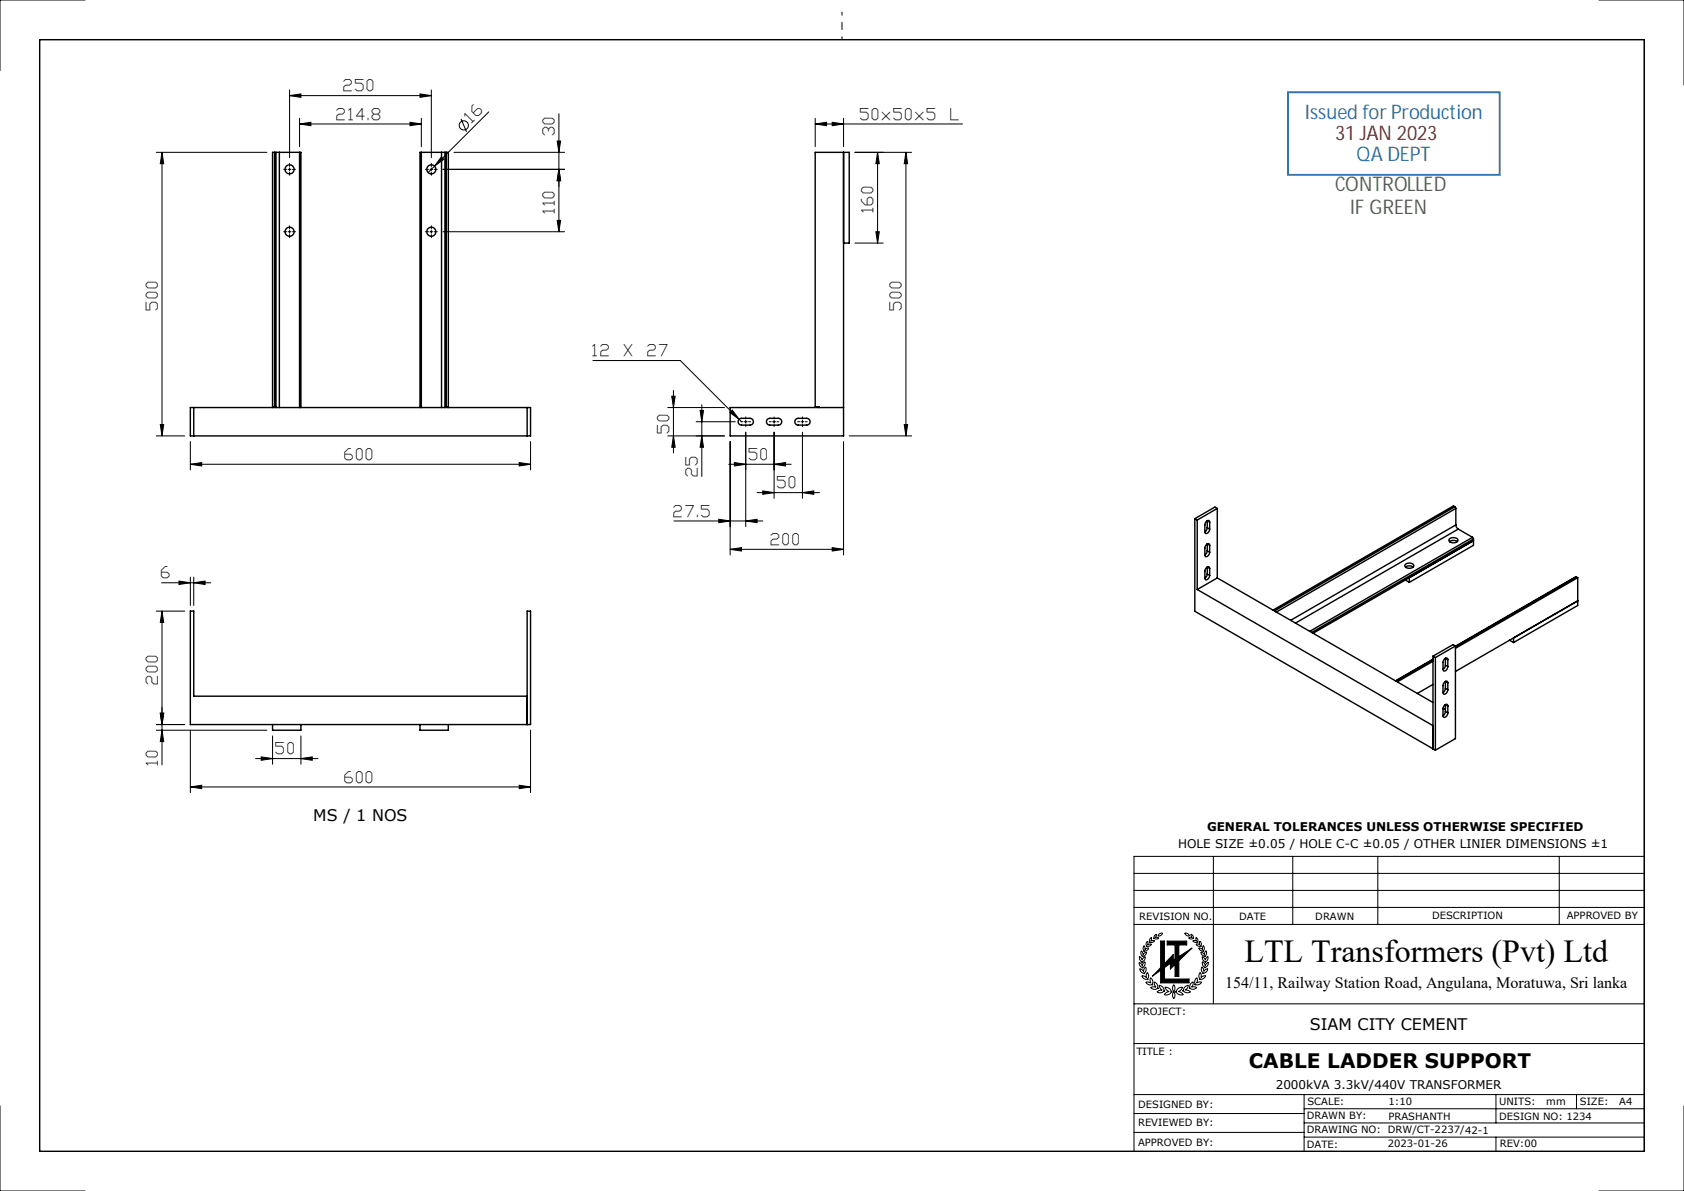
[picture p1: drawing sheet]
<svg xmlns="http://www.w3.org/2000/svg" width="297mm" height="210mm" viewBox="0 0 297 210" stroke-linecap="round" stroke-linejoin="round" font-family="sans-serif">
<g fill="none" stroke="#000" stroke-width=".18">
<path d="M15 0h-15v12.4M51.1 16.9l2-.3v.6zM51.1 15.9v11.9M51.1 16.9h25M74.1 16.6l2 .3-2 .3zM76.1 15.9v11.9M86.2 19.7l-10.7 10.7M282 0h15v15M290 7v196M27.6 26.9h19.5M28.6 26.9v50M28.6 26.9l.3 2h-.6z"/>
<path d="M50.8 29.9h.5M51.1 29.6v.5M52.8 21.9l2-.3v.6zM52.8 20.9v5M52.8 21.9h21.5M72.3 21.6l2 .3-2 .3zM74.3 20.9v5M75.8 29.9h.5M76.1 29.6v.5M77.8 27.7l.5 .4-1.7 1.2zM78.1 29.9h21.5M80.1 26.9h19.5"/>
<path d="M81.3 21l1 2.3M98.3 24.9h.6l-.3 2zM98.3 38.9h.6l-.3 2zM98.6 29.9l.3 2h-.6zM98.6 20.1v20.8M143.8 21.9l2-.3v.6zM143.8 21.9h25.9M143.8 20.9v5M146.8 21.6l2 .3-2 .3zM148.8 20.9v5M154.8 26.9l.3 2h-.6zM154.8 26.9v16"/>
<path d="M159.8 26.9v50M159.8 26.9l.3 2h-.6zM160.8 26.9h-10M50.8 40.9h.5M51.1 40.6v.5M75.8 40.9h.5M76.1 40.6v.5M78.1 40.9h21.5M150.8 42.9h5M154.5 40.9h.6l-.3 2zM27.6 76.9h5M28.3 74.9h.6l-.3 2z"/>
<path d="M33.6 77.9v5M93.6 77.9v5M104.6 63.6h15.4l10.8 10.8M117.8 76.9h10M117.8 71.9h10M118.5 69.9h.6l-.3 2zM118.8 68.9v11M118.8 76.9l.3 2h-.6zM122.8 74.4h6.9M123.5 72.4h.6l-.3 2zM123.8 76.9l.3 2h-.6zM123.8 71.4v12.6"/>
<path d="M128.7 72.7l.4-.4 1.3 1.6zM128.8 77.9v20M131.3 74.4h.5M131.5 74.1v.5M131.5 76.2v16.7M136.3 74.4h.5M136.5 74.1v.5M136.5 76.2v11.7M141.3 74.4h.5M141.5 74.1v.5M141.5 76.2v11.7M148.8 77.9v20"/>
<path d="M149.8 76.9h11M159.5 74.9h.6l-.3 2zM33.6 81.9l2-.3v.6zM33.6 81.9h60M91.6 81.6l2 .3-2 .3zM118.9 91.9h15.6M126.8 91.6l2 .3-2 .3zM128.5 81.9h11M128.8 96.9l2-.3v.6zM128.8 96.9h20M129.5 81.6l2 .3-2 .3zM131.5 91.9l2-.3v.6z"/>
<path d="M133.5 86.9h11M134.5 86.6l2 .3-2 .3zM136.5 81.9l2-.3v.6zM141.5 86.9l2-.3v.6zM146.8 96.6l2 .3-2 .3zM27.6 107.8h5M28.5 102.8h8.7M28.6 107.8v27.1M28.6 107.8l.3 2h-.6zM31.6 102.5l2 .3-2 .3zM33.6 101.8v5M34.2 102.8l2-.3v.6z"/>
<path d="M34.2 101.8v5M27.6 127.8h5M27.6 128.8h19.5M28.3 125.8h.6l-.3 2zM28.6 128.8l.3 2h-.6zM33.6 138.8l2-.3v.6zM33.6 128.8v11M33.6 138.8h60M45.1 133.8h11M46.1 133.5l2 .3-2 .3zM48.1 129.8v5M53.1 133.8l2-.3v.6z"/>
<path d="M53.1 129.8v5M91.6 138.5l2 .3-2 .3zM93.6 128.8v11M200 157h90M200 154h90M214 151v26M228 151v12M243 151v12M275 151v12M290 151h-90v52M200 177h90M200 163h90"/>
<path d="M200 160h90M200.9 169.7l.6 .6 .1-.4 .3-.3a.94 .94 0 0 1-.4 1.1 .97 .97 0 0 1-.6-1zM201 168.6l.4 .7 .2-.4 .4-.2a.9 .9 0 0 1-.6 .9 .93 .93 0 0 1-.4-1zM201 170.8l.4 .2 .3 .3 .1-.4 .2-.4a.97 .97 0 0 1-.2 1.2 1.01 1.01 0 0 1-.8-.9zM201.3 167.6l.3 .7 .3-.3 .3-.1a.86 .86 0 0 1-.7 .8 .89 .89 0 0 1-.2-1.1zM201.4 172l.4 .1 .4 .3v-.5l.1-.4a1.01 1.01 0 0 1 .1 1.2 1.05 1.05 0 0 1-1-.7zM201.8 166.7l.1 .7 .3-.2h.4a.82 .82 0 0 1-.9 .5 .86 .86 0 0 1 .1-1zM202.1 173.2h.4l.5 .1-.2-.4 .1-.5a1.05 1.05 0 0 1 .3 1.3l-.1-.1a.81 .81 0 0 1-1-.4zM202.3 166l.2 .2-.1 .4 .3-.1h.4a.79 .79 0 0 1-.9 .4l-.1-.5zM203 165.4l.1-.1-.1 .6h.6a.47 .47 0 0 1-.8 .2l-.1-.4zM203.5 165.4a.45 .45 0 0 0 .8 0l-.6-.1 .3-.6a.55 .55 0 0 0-.5 .7M203.6 173.1a1.08 1.08 0 0 1 .6 1.2h-.1a.84 .84 0 0 1-1.2-.2l.5-.1 .5 .1-.3-.5z"/>
<path d="M204.4 164.7l.7-.2a.69 .69 0 0 1-.9 .5zM204.4 173.7a1.12 1.12 0 0 1 1 1.1l-.1-.1a.87 .87 0 0 1-1.3 .2l.5-.3h.5l-.4-.4zM204.7 165.9h.7v4l1.5-1.6v1l.3-.2v-2.5h-1.3v-.7h3.4v.7h-1.4v2.1l2.3-1.5-2.3 2.2v2.8h-.7v-2.1l-.8 .8v-1l-1 .7v2h4.3v.7h-5v-2.2l-1.4 1 1.4-1.5zM205.5 174.1a.92 .92 0 0 1 1 .7h.2a1.04 1.04 0 0 1-1.4 .6l.4-.4 .5-.2a1.13 1.13 0 0 1-.7-.7zM207 173.6a1 1 0 0 1 0 1.3 1 1 0 0 1 0-1.3zM207 174.9a1 1 0 0 1 0 1.2 1 1 0 0 1 0-1.2zM207.7 174.4l.4-.3h.5a1.13 1.13 0 0 1-.8 .7l.5 .2 .4 .4a1.04 1.04 0 0 1-1.3-.6h.1zM208.9 164.5a.64 .64 0 0 1 .8 .5l-.4-.1zM209 174l.6-.3-.2 .5-.4 .4h.5l.5 .3a.87 .87 0 0 1-1.2-.2l-.2 .1v-.2h.1l.1-.3zM210 164.7a.62 .62 0 0 1 .5 .8l-.1-.1a.45 .45 0 0 1-.7 0l.6-.1zM210.1 173.4l.3-.3v.5l-.3 .5 .5-.1 .5 .1a.95 .95 0 0 1-1.3 .1zM210.9 166.5h.4l.3 .1v-.7a.69 .69 0 0 1 .1 1v-.1a.61 .61 0 0 1-.8-.3z"/>
<path d="M210.9 165.3a.66 .66 0 0 1 .3 .9l-.1-.1a.47 .47 0 0 1-.7-.2h.6zM211 172.5l.1-.1 .1 .3-.2 .6 .5-.1h.4a.91 .91 0 0 1-1.2 .4l.1-.1-.1-.5zM211.4 167.1l.4 .1 .3 .2 .1-.7a.72 .72 0 0 1 0 1h-.1a.64 .64 0 0 1-.7-.6zM211.7 171.5l.2 .4-.1 .5 .4-.3 .4-.1a.88 .88 0 0 1-1 .7v-.1a.78 .78 0 0 1 .1-1.1zM211.8 167.9l.4 .1 .2 .3 .3-.7a.75 .75 0 0 1-.3 1.1v-.1a.67 .67 0 0 1-.6-.7zM212 170.5l.2 .3 .1 .5 .3-.3 .4-.2a.85 .85 0 0 1-.9 .8l.1-.1a.75 .75 0 0 1-.2-1zM212 168.7l.4 .2 .2 .4 .4-.7a.78 .78 0 0 1-.5 1v-.1a.7 .7 0 0 1-.5-.8zM212.1 169.6l.3 .3 .1 .4 .6-.6a.82 .82 0 0 1-.7 .9l.1-.1a.73 .73 0 0 1-.4-.9zM0 195v15h15M200 196.3h30M200 199.7h30M200 193h90"/>
<path d="M200 184h90M230 198h60M230 193v10M230 195.5h60M263.8 193v5M278 193v2.5M297 195v15h-15M230 200.5h60M263.8 200.5v2.5"/>
<circle cx="81.8" cy="22.1" r=".81"/>
</g>
<path d="M148.5 7v-4.8" fill="none" stroke="#000" stroke-width=".18" stroke-dasharray="15.2 1.3 1.3 1.3" stroke-dashoffset="14.7"/>
<g fill="none" stroke="#000" stroke-width=".25">
<path d="M7 7h283v196h-283zM48.4 26.9h.3M48.4 26.9v44.9M48.4 26.9h-.3v45M48.7 26.9h.6M48.7 26.9v45M49.3 26.9h3.5M49.3 26.9v45M52.8 26.9h.3v45M52.8 26.9v45M74.3 26.9h-.2v45M74.3 26.9h3.6"/>
<path d="M74.3 26.9v45M77.9 26.9h.6M77.9 26.9v45M78.5 26.9h.2M78.5 26.9v45M78.7 26.9h.4v45M78.7 26.9v44.9M148.8 26.9v50h-20v-5h20M148.8 42.9h1v-16h-6v44.9h.7v.1M33.6 71.9h60v5h-60zM34.2 71.9v5M48.1 71.8h.3"/>
<path d="M48.4 71.8h.3M78.5 71.8h.2M78.7 71.8h.4M93 71.9v5M130.4 73.9l.4-.1h1.5a.6 .6 0 0 1 .6 .6 .6 .6 0 0 1-.6 .6h-1.5a.6 .6 0 0 1-.6-.4 .6 .6 0 0 1 .2-.7zM135.3 73.9l.5-.1h1.5a.6 .6 0 0 1 .6 .6 .6 .6 0 0 1-.6 .6h-1.5a.6 .6 0 0 1-.6-.4 .6 .6 0 0 1 .1-.7zM140.3 73.9l.5-.1h1.5a.6 .6 0 0 1 .6 .6 .6 .6 0 0 1-.6 .6h-1.5a.6 .6 0 0 1-.6-.4 .6 .6 0 0 1 .1-.7zM210.7 91.5v16.3l42.5 24.5M210.7 91.5l.5 .2M211.2 91.7v12.2M212.9 93l-.1 .5-.3 .3M212.9 97.1l-.1 .4-.3 .4"/>
<path d="M212.9 93l.4 .3M212.9 97.1l.4 .3M213.3 92.1a.32 .32 0 0 0-.2-.4 .32 .32 0 0 0-.4 .3l-.2 .4v1.4M213.3 93.3a.62 .62 0 0 1-.7 .7l-.1-.2M213.3 97.4a.62 .62 0 0 1-.7 .7l-.1-.2M213.3 96.1a.32 .32 0 0 0-.2-.3 .32 .32 0 0 0-.4 .3l-.2 .4v1.4M213.3 92.1v1.2M213.3 96.1v1.3M213.3 92.1l-.4-.3v1.2M213.3 96.1l-.4-.2v1.2M214.7 89.7l-3.5 2M214.7 89.7v12.2"/>
<path d="M214.7 89.7l-.4-.3-3.6 2.1M247.9 99.5a.99 .99 0 0 1 1.5 .2 .9 .9 0 0 1-1.6 0zM247.9 100a1.17 1.17 0 0 1 1.3 0M255.6 95a.99 .99 0 0 1 1.5 .2 .9 .9 0 0 1-1.6 0zM255.7 95.5a1.17 1.17 0 0 1 1.3 0M256.6 89.4l.2 .3M256.6 89.4l-31.8 18.3M256.6 89.4l-.3-.2-31.7 18.3M256.8 92.6l.1 .4 .3 .3M256.8 89.7v2.9M256.8 89.7l-31.7 18.2M256.8 92.6l-29.2 16.8"/>
<path d="M257.2 93.3l2.5 1.4M257.2 93.3l-28.7 16.6M259.7 94.7l.2 .3M259.7 94.7l-28.7 16.6M259.9 95v1.1l-11.3 6.6M259.9 95.3l-28.3 16.4M259.9 95l-28.6 16.5M211.2 103.9l41.5 24M212.9 101.2l-.1 .4-.3 .3M212.9 101.2l.4 .3M213.3 100.2a.32 .32 0 0 0-.2-.3 .32 .32 0 0 0-.4 .3l-.2 .4v1.3M213.3 101.5a.62 .62 0 0 1-.7 .7l-.1-.3"/>
<path d="M213.3 100.2v1.3M213.3 100.2l-.4-.2v1.2M214.7 101.9l-3.5 2M214.7 101.9l38 22M224.6 107.5l.2 .2M224.6 107.5v.1M224.8 107.7l.2 .1M247.8 102.3l.8 .4M248.6 101.9v.8M252.7 116.2l-6.6 3.8h.2M252.7 115.7v16.3M252.7 115.7l3.6-2 .4 .2v16.3l-3.5 2.1"/>
<path d="M252.7 116.6l-6.2 3.6M252.7 115.7l.5 .2M252.7 116.3l-6.4 3.7M253.2 115.9v16.4M254.9 117.3l-.1 .4-.3 .3M254.9 117.3l.4 .2M255.3 117.5a.62 .62 0 0 1-.7 .7l-.1-.2M255.3 116.3a.32 .32 0 0 0-.2-.3 .32 .32 0 0 0-.4 .3l-.2 .4v1.3M255.3 116.3v1.2M255.3 116.3l-.4-.2v1.2M266.2 112.9l.7 .4M266.9 112.5v.8"/>
<path d="M278 101.7l-24.8 14.2M278 101.7l-21.3 12.3M278 101.7l.3 .2M278.3 101.9l-21.6 12.4M278.3 101.9v4.9l-11.4 6.5M278.3 105.9l-21.6 12.5M48.1 127.8v1h5v-1M74.1 127.8v1h5v-1M93 122.8h-58.8v-15h-.6v20h60v-20h-.6v20M246.3 120l.2 .2M246.5 120.2v.1M252.7 120.7l-2.7 1.6"/>
<path d="M254.5 124.9l.4 .2M254.9 121.4l-.1 .4-.3 .3M254.9 125.5l-.1 .4-.3 .3M254.9 121.4l.4 .2M254.9 125.5l.4 .2M255.3 125.7a.62 .62 0 0 1-.7 .7l-.1-.2M255.3 124.5a.32 .32 0 0 0-.2-.3 .32 .32 0 0 0-.4 .2l-.2 .4v1.4M255.3 120.4a.32 .32 0 0 0-.2-.3 .32 .32 0 0 0-.4 .2l-.2 .5v1.3M255.3 121.6a.62 .62 0 0 1-.7 .7l-.1-.2M255.3 120.4l-.4-.2v1.2M255.3 124.5l-.4-.3v1.3M255.3 120.4v1.2"/>
<path d="M255.3 124.5v1.2"/>
<circle cx="51.1" cy="29.9" r=".8"/>
<circle cx="76.1" cy="29.9" r=".8"/>
<circle cx="51.1" cy="40.9" r=".8"/>
<circle cx="76.1" cy="40.9" r=".8"/>
</g>
<path d="M204.7 165.9h.7v4l1.5-1.6v1l.3-.2v-2.5h-1.3v-.7h3.4v.7h-1.4v2.1l2.3-1.5-2.3 2.2v2.8h-.7v-2.1l-.8 .8v-1l-1 .7v2h4.3v.7h-5v-2.2l-1.4 1 1.4-1.5z" fill-rule="evenodd" fill="#000"/>
<g fill="none" stroke="#000" stroke-width=".18" stroke-dasharray="15.2 1.3 1.3 1.3">
<path d="M50.6 29.9h-.6M51.1 29.4v-.6M51.1 30.4v.5M51.6 29.9h.5M75.6 29.9h-.6M76.1 29.4v-.6M76.1 30.4v.5M76.6 29.9h.5M50.6 40.9h-.6M51.1 40.4v-.6M51.1 41.4v.5M51.6 40.9h.5"/>
<path d="M75.6 40.9h-.6M76.1 40.4v-.6M76.1 41.4v.5M76.6 40.9h.5M131 74.4h-.3M131.5 73.9v-.4M131.5 74.9v.3M132 74.4h.4M136 74.4h-.3M136.5 74.9v.3M136.5 73.9v-.4M137 74.4h.4"/>
<path d="M141 74.4h-.3M141.5 73.9v-.4M141.5 74.9v.3M142 74.4h.4"/>
</g>
<g fill="#000">
<path d="M77.8 27.7l.5 .4-1.7 1.2zM128.7 72.7l.4-.4 1.3 1.6z"/>
<path d="M51.1 16.9l2-.3v.6zM74.1 16.6l2 .3-2 .3zM52.8 21.9l2-.3v.6zM72.3 21.6l2 .3-2 .3zM128.8 96.9l2-.3v.6zM146.8 96.6l2 .3-2 .3zM126.8 91.6l2 .3-2 .3zM131.5 91.9l2-.3v.6z"/>
<path d="M98.6 29.9l.3 2h-.6zM98.3 24.9h.6l-.3 2z"/>
<path d="M98.6 29.9l.3 2h-.6zM98.3 38.9h.6l-.3 2zM28.3 125.8h.6l-.3 2zM28.6 128.8l.3 2h-.6zM118.5 69.9h.6l-.3 2zM118.8 76.9l.3 2h-.6z"/>
<path d="M143.8 21.9l2-.3v.6zM146.8 21.6l2 .3-2 .3z"/>
<path d="M154.5 40.9h.6l-.3 2zM154.8 26.9l.3 2h-.6z"/>
<path d="M28.3 74.9h.6l-.3 2zM28.6 26.9l.3 2h-.6zM123.8 76.9l.3 2h-.6zM123.5 72.4h.6l-.3 2z"/>
<path d="M159.5 74.9h.6l-.3 2zM159.8 26.9l.3 2h-.6z"/>
<path d="M91.6 81.6l2 .3-2 .3zM33.6 81.9l2-.3v.6zM91.6 138.5l2 .3-2 .3zM33.6 138.8l2-.3v.6zM53.1 133.8l2-.3v.6zM46.1 133.5l2 .3-2 .3z"/>
<path d="M129.5 81.6l2 .3-2 .3zM136.5 81.9l2-.3v.6zM134.5 86.6l2 .3-2 .3zM141.5 86.9l2-.3v.6z"/>
<path d="M28.6 107.8l.3 2h-.6zM28.3 125.8h.6l-.3 2z"/>
<path d="M31.6 102.5l2 .3-2 .3zM34.2 102.8l2-.3v.6z"/>
</g>
<path d="M227.2 16.3h37.3v14.5h-37.3z" fill="none" stroke="#2e75b6" stroke-width=".34"/>
<text font-size="5.6" x="219.5" y="169.6">LTL Transformers (Pvt) Ltd</text>
<g font-size="3.6" fill="#2e74b5">
<text x="230.1" y="21">Issued for Production</text>
<text x="239.3" y="28.5">QA DEPT</text>
</g>
<text font-size="3.6" fill="#f00" x="235.5" y="24.7">31 JAN 2023</text>
<g font-size="3.6" fill="#538135">
<text x="235.5" y="33.6">CONTROLLED</text>
<text x="238.1" y="37.7">IF GREEN</text>
</g>
<text font-size="3.5" x="220.2" y="188.4">CABLE LADDER SUPPORT</text>
<g font-size="2.8">
<text x="60.6" y="16.1">250</text>
<text x="59.4" y="21.1">214.8</text>
<text x="83.2" y="21.7" transform="rotate(-45 83.2 21.7)">16</text>
<text x="97.8" y="23.9" transform="rotate(-90 97.8 23.9)">30</text>
<text x="151.8" y="21.1">50x50x5</text>
<text x="167.7" y="21.1">L</text>
<text x="97.8" y="37.6" transform="rotate(-90 97.8 37.6)">110</text>
<text x="154" y="37.5" transform="rotate(-90 154 37.5)">160</text>
<text x="27.8" y="54.6" transform="rotate(-90 27.8 54.6)">500</text>
<text x="159" y="54.6" transform="rotate(-90 159 54.6)">500</text>
<text x="104.6" y="62.8">12</text>
<text x="110.1" y="62.8">X</text>
<text x="114.2" y="62.8">27</text>
<text x="118" y="76.3" transform="rotate(-90 118 76.3)">50</text>
<text x="60.8" y="81.1">600</text>
<text x="132.1" y="81.1">50</text>
<text x="123" y="84" transform="rotate(-90 123 84)">25</text>
<text x="137.1" y="86.1">50</text>
<text x="118.9" y="91.1">27.5</text>
<text x="136" y="96.1">200</text>
<text x="28.5" y="102">6</text>
<text x="27.8" y="120.5" transform="rotate(-90 27.8 120.5)">200</text>
<text x="27.8" y="134.9" transform="rotate(-90 27.8 134.9)">10</text>
<text x="48.7" y="133">50</text>
<text x="60.8" y="138">600</text>
<text x="55.3" y="144.8">MS / 1 NOS</text>
<text x="216.1" y="174.1">154/11, Railway Station Road, Angulana, Moratuwa, Sri lanka</text>
<text x="231" y="181.6">SIAM CITY CEMENT</text>
</g>
<g font-size="2.1">
<text x="207.8" y="149.6">HOLE SIZE ±0.05 / HOLE C-C ±0.05 / OTHER LINIER DIMENSIONS ±1</text>
<text x="212.9" y="146.4">GENERAL TOLERANCES UNLESS OTHERWISE SPECIFIED</text>
<text x="225" y="191.9">2000kVA 3.3kV/440V TRANSFORMER</text>
</g>
<g font-size="1.8">
<text x="200.9" y="162.1">REVISION NO.</text>
<text x="218.6" y="162.1">DATE</text>
<text x="232" y="162.1">DRAWN</text>
<text x="252.6" y="162.1">DESCRIPTION</text>
<text x="276.3" y="162.1">APPROVED BY</text>
<text x="200.5" y="179">PROJECT:</text>
<text x="200.4" y="186">TITLE :</text>
<text x="200.7" y="195.4">DESIGNED BY:</text>
<text x="230.5" y="197.4">DRAWN BY:</text>
<text x="230.6" y="194.9">SCALE:</text>
<text x="244.9" y="197.5">PRASHANTH</text>
<text x="244.9" y="194.9">1:10</text>
<text x="264.4" y="197.4">DESIGN NO: 1234</text>
<text x="264.4" y="194.9">UNITS:</text>
<text x="272.7" y="194.9">mm</text>
<text x="278.6" y="194.9">SIZE:</text>
<text x="285.6" y="194.9">A4</text>
<text x="200.7" y="198.6">REVIEWED BY:</text>
<text x="200.7" y="202">APPROVED BY:</text>
<text x="230.5" y="199.9">DRAWING NO: DRW/CT-2237/42-1</text>
<text x="230.5" y="202.4">DATE:</text>
<text x="244.8" y="202.3">2023-01-26</text>
<text x="264.5" y="202.3">REV:00</text>
</g>
</svg>
